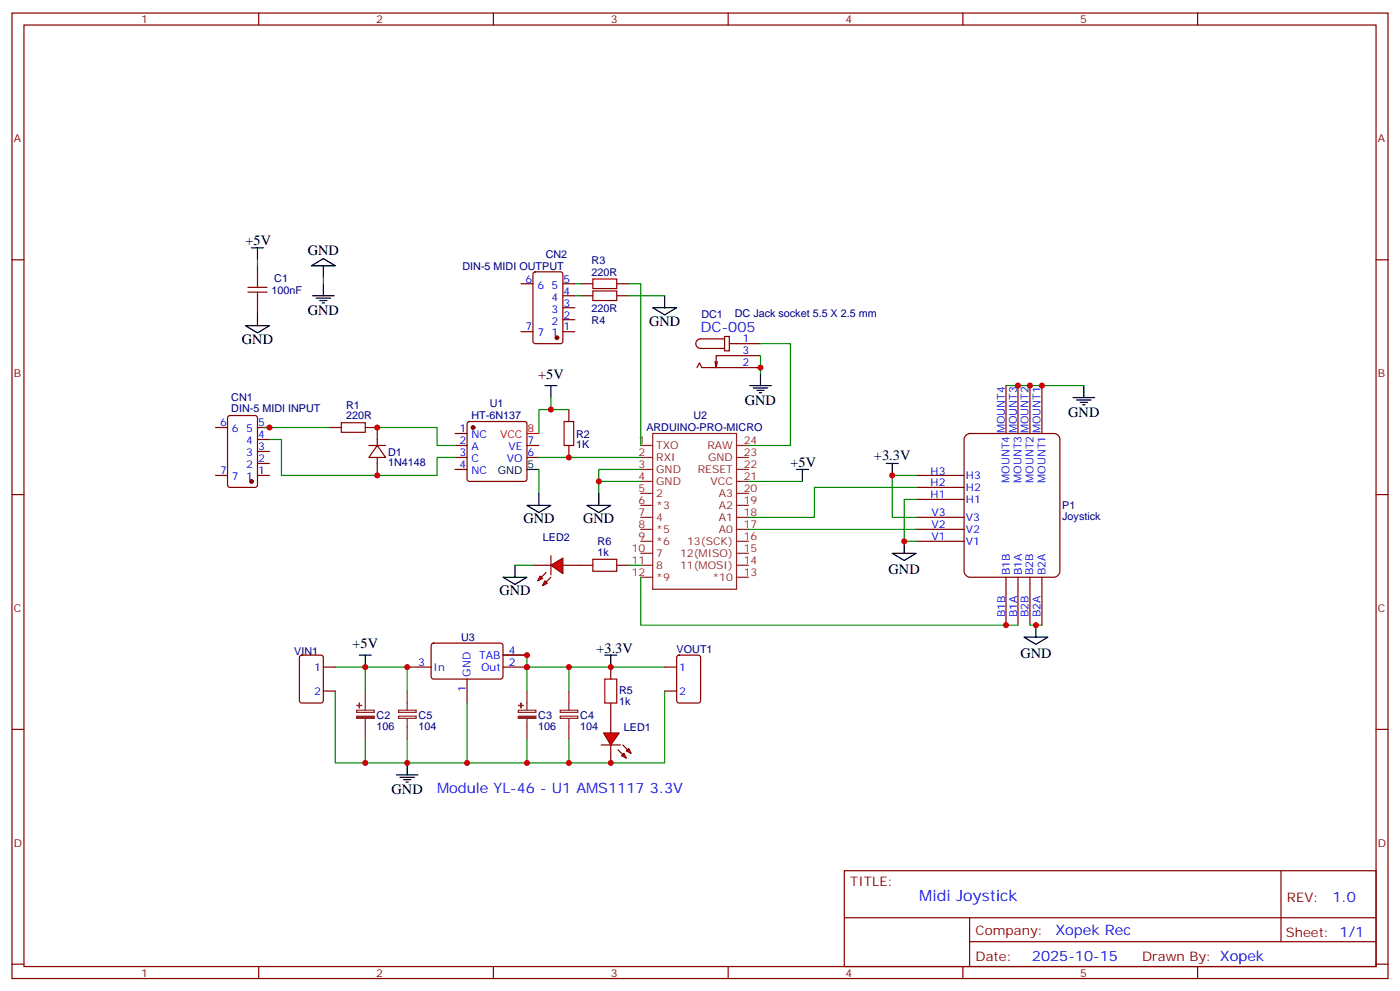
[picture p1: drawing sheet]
<svg xmlns="http://www.w3.org/2000/svg" width="412mm" height="292mm" viewBox="0 0 412 292" stroke-linecap="round" stroke-linejoin="round" font-family="sans-serif">
<g fill="none" stroke="#870000" stroke-width=".35">
<path d="M3.5 3.8h405.4v284.4h-405.4zM7.1 7.4h398.2v277.3h-398.2zM76.2 3.8v3.6M145.3 3.8v3.6M214.5 3.8v3.6M283.6 3.8v3.6M352.8 3.8v3.6M3.5 76.5h3.6M75.8 78.3v3.5M405.3 76.5h3.6M75.8 88.9v3.5M153.5 97.7h3.5"/>
<path d="M153.5 83.6h3.5M157.2 80.3l.5-.3h7.4l.7 .5v20l-.5 .7h-7.6l-.7-.5v-19.9zM165.8 97.7h3.5M165.8 94.2h3.5M165.8 90.6h3.5M165.8 87.1h3.5M165.8 83.6h3.5M171.1 87.1h3.5M171.1 83.6h3.5M181.7 87.1h3.5M181.7 83.6h3.5M63.5 125.9h3.5"/>
<path d="M67.3 122.6l.4-.2h7.4l.7 .4v20l-.4 .7h-7.7l-.6-.4-.1-20zM75.8 136.5h3.6M75.8 133h3.6M75.8 129.4h3.6M75.8 125.9h3.6M97 125.9h3.5M107.6 125.9h3.5v5.3M108.7 131.2h4.9M111.1 131.2l2.5 3.5h-4.9zM111.1 134.7v5.3M134.1 131.2h3.5M134.1 127.7h3.5"/>
<path d="M134.1 134.7h3.5M134.1 138.3h3.5M137.8 124.3l.5-.2h16.2l.5 .2 .2 .5v16.3l-.2 .5-.5 .2h-16.2l-.5-.3-.2-.4v-16.3zM155.2 131.2h3.5M155.2 134.7h3.5M167.6 120.6v3.5M167.6 131.2v3.5M3.5 145.7h3.6M63.5 140h3.5M75.8 140h3.6M405.3 145.7h3.6M3.5 214.8h3.6"/>
<path d="M405.3 214.8h3.6M248.7 256.4h156.6v28.3h-156.6zM377.3 256.5v20.8M248.7 270.3h156.5M285.6 277.3h119.6M285.6 270.3v14.1M3.5 284h3.6M76.2 284.7v3.5M145.3 284.7v3.5M214.5 284.7v3.5M283.6 284.7v3.5M352.8 284.7v3.5"/>
<path d="M405.3 284h3.6"/>
</g>
<g fill="#870000" stroke="#870000" stroke-width=".35">
<circle cx="74.1" cy="141.8" r=".53"/>
<circle cx="139.3" cy="125.9" r=".53"/>
<circle cx="164" cy="99.4" r=".53"/>
</g>
<path d="M73 84.6h5.7M73 86h5.7M75.8 81.8v2.8M75.8 86v2.9M174.6 82.2h7.1v2.8h-7.1zM174.6 85.7h7.1v2.8h-7.1zM100.5 124.5h7.1v2.8h-7.1zM166.2 124.1h2.8v7.1h-2.8z" fill="none" stroke="#a10000" stroke-width=".35"/>
<g fill="none" stroke="#000" stroke-width=".35">
<path d="M74.1 73h3.5M75.8 73v3.5M72.3 95.9h7.1l-3.6 2.1zM75.8 92.4v3.5M192.3 90.6h7l-3.5 2.1zM195.8 87.1v3.5M160.5 113.6h3.5M162.3 113.6v3.5M155.2 138.3h3.5M155.2 148.8h7.1l-3.6 2.2zM158.7 145.3v3.5M172.9 148.8h7l-3.5 2.2z"/>
<path d="M176.4 145.3v3.5M178.2 192.9h3.5M179.9 192.9v3.6M116.8 228.2h6.3M117.8 228.9h4.3M118.9 229.6h2.1M119.6 230.3h.7M119.9 224.7v3.5"/>
</g>
<path d="M155.2 127.7h3.5" fill="none" stroke="#f00" stroke-width=".35"/>
<g fill="none" stroke="#8c2424" stroke-width=".35">
<path d="M188.7 134.7h3.6M188.7 131.2h3.6M188.7 138.3h3.6M192.3 127.7h24.7v45.8h-24.7zM217 134.7h3.5M217 131.2h3.5M217 138.3h3.5M188.7 145.3h3.6M188.7 148.8h3.6M188.7 152.4h3.6M188.7 155.9h3.6M188.7 159.4h3.6"/>
<path d="M188.7 141.8h3.6M217 145.3h3.5M217 148.8h3.5M217 152.4h3.5M217 155.9h3.5M217 159.4h3.5M217 141.8h3.5M188.7 162.9h3.6M188.7 166.5h3.6M188.7 170h3.6M217 162.9h3.5M217 166.5h3.5"/>
<path d="M217 170h3.5"/>
</g>
<g fill="none" stroke="#008700" stroke-width=".35">
<path d="M75.8 76.5v1.8M169.3 83.6h1.8M169.3 87.1h1.8M185.2 83.6h3.5v47.6M185.2 87.1h10.6M162.3 117.1v3.5h5.3M77.6 125.9h19.4M79.4 129.4h3.5v10.6h45.9v-5.3h5.3M111.1 125.9h17.7v5.3h5.3M158.7 138.3v7M158.7 134.7h30M162.3 120.6h-3.6v7.1"/>
<path d="M188.7 138.3h-12.3v7M176.4 141.8h12.3"/>
</g>
<g fill="#f00" stroke="#870000" stroke-width=".35">
<path d="M177.8 215.9h4.6l-2.5 3.5z"/>
<path d="M177.1 219.4h5.6z"/>
</g>
<g fill="#870000" stroke="#870000" stroke-width=".35">
<path d="M183.4 219.4l1.5 1.4z"/>
<path d="M182 220.8l1.4 1.4z"/>
</g>
<g fill="#f00" stroke="#870000" stroke-width=".35">
<path d="M184.5 221.2l.7-.7 .7 1.4z"/>
<path d="M183.1 222.6l.7-.7 .7 1.4z"/>
</g>
<g fill="none" stroke="#870000" stroke-width=".35">
<path d="M88.4 193.1l.5-.2h5.6l.7 .5v12.9l-.4 .7h-5.9l-.7-.4v-13zM95.2 196.5h3.6M119.9 196.5h7.1M127.2 189.6l.5-.2 20 .1 .5 .6-.1 9.5-.6 .4-20.1-.1-.4-.6v-9.2zM137.6 200v7M148.2 196.5h7M148.2 192.9h7M179.9 196.5v3.5M195.8 196.5h3.5M199.6 193.1l.4-.2h5.7l.6 .5 .1 12.9-.5 .7h-5.9l-.6-.4-.1-13zM95.2 203.5h3.6M179.9 207v8.9"/>
<path d="M179.9 219.4v5.3M195.8 203.5h3.5"/>
</g>
<path d="M178.2 200h3.5v7h-3.5z" fill="none" stroke="#a10000" stroke-width=".35"/>
<path d="M98.8 196.5h21.1v7M107.6 196.5v7M148.2 192.9h7v3.6h40.6M155.2 196.5v7M167.6 196.5v7M98.8 203.5v21.2h97v-21.2M107.6 217.6v7.1M119.9 217.6v7.1M137.6 207v17.7M155.2 217.6v7.1M167.6 217.6v7.1" fill="none" stroke="#008700" stroke-width=".35"/>
<g fill="none" stroke="#8c2424" stroke-width=".35">
<path d="M105.1 209.2h5.1v.6h-5.1zM107.6 203.5v5.7M107.6 211.6v6M117.4 210.9h5.2v.7h-5.2zM117.4 209.2h5.2v.6h-5.2zM119.9 203.5v5.7M119.9 211.6v6M152.7 209.2h5.2v.6h-5.2zM155.2 203.5v5.7M155.2 211.6v6M165 210.9h5.2v.7h-5.2zM165 209.2h5.2v.6h-5.2z"/>
<path d="M167.6 203.5v5.7M167.6 211.6v6"/>
</g>
<g fill="#8c2424" stroke="#8c2424" stroke-width=".35">
<path d="M152.7 210.9h5.2v.7h-5.2z"/>
<path d="M152.8 207.8h1.4z"/>
<path d="M153.5 207v1.5z"/>
<path d="M105.1 210.9h5.1v.7h-5.1z"/>
<path d="M105.1 207.8h1.4z"/>
<path d="M105.8 207l.1 1.5z"/>
</g>
<g fill="#f00" stroke="#870000" stroke-width=".35">
<path d="M162.3 166.5l3.5-2.1v4.5z"/>
<path d="M162.3 163.7v5.6z"/>
</g>
<g fill="#870000" stroke="#870000" stroke-width=".35">
<path d="M162.3 170l-1.4 1.4z"/>
<path d="M160.9 168.6l-1.4 1.4z"/>
</g>
<g fill="#f00" stroke="#870000" stroke-width=".35">
<path d="M160.5 171.1l.7 .7-1.4 .7z"/>
<path d="M159.1 169.7l.7 .7-1.4 .7z"/>
</g>
<g fill="none" stroke="#870000" stroke-width=".35">
<path d="M213.4 99.1h1.4v4.2h-1.4zM213.4 99.8h-7a1.41 1.41 0 0 0-1.4 1.4 1.41 1.41 0 0 0 1.4 1.4h7M205.3 108.3l.7-1.4 .7 1.4h17.3M211.3 106.5l-.3 1.8M214.8 101.2h9.2M224 104.7h-13v3.6l-.4-1.8M296.3 113.6v14.1M299.9 113.6v14.1M303.4 113.6v14.1M306.9 113.6v14.1M284.6 128.2l1.2-.5h24.6a1.76 1.76 0 0 1 1.8 1.7v38.8a1.89 1.89 0 0 1-1.8 1.8h-24.6a1.89 1.89 0 0 1-1.8-1.8v-38.8zM269.9 159.4h14.1"/>
<path d="M269.9 155.9h14.1M269.9 152.4h14.1M269.9 147.1h14.1M269.9 143.5h14.1M269.9 140h14.1M157 166.5h5.3M165.8 166.5h8.8M181.7 166.5h3.5M296.3 170v14.1M299.9 170v14.1M303.4 170v14.1M306.9 170v14.1"/>
</g>
<path d="M174.6 164.7h7.1v3.5h-7.1z" fill="none" stroke="#a10000" stroke-width=".35"/>
<g fill="none" stroke="#008700" stroke-width=".35">
<path d="M95.2 81.8v1.8M224 101.2h8.8v30h-12.3M224 104.7v5.3M296.3 113.6h23M220.5 155.9h49.4M220.5 141.8h15.9M269.9 140h-7.1v12.4h7.1M269.9 147.1h-3.6v12.3h3.6M269.9 143.5h-30v8.9h-19.4M151.7 166.5h5.3M185.2 166.5h3.5M188.7 170v14.1h111.2"/>
<path d="M303.4 184.1h3.5"/>
</g>
<g fill="none" stroke="#000" stroke-width=".35">
<path d="M91.7 78.3l3.5-2.1 3.6 2.1zM95.2 78.3v3.5M92.1 87.1h6.3M93.1 87.8h4.3M94.2 88.5h2.1M94.9 89.2h.7M95.2 83.6v3.5M220.8 113.6h6.4M221.9 114.3h4.2M223 115h2.1M223.7 115.7h.7M224 110v3.6"/>
<path d="M316.1 117.1h6.3M317.1 117.8h4.3M318.2 118.5h2.1M318.9 119.2h.7M319.3 113.6v3.5M234.6 138.3h3.5M236.4 138.3v3.5M261.1 136.5h3.5M262.8 136.5v3.5M266.3 159.4v3.5M148.2 170h7l-3.5 2.1zM151.7 166.5v3.5"/>
<path d="M262.8 162.9h7.1l-3.6 2.2zM105.8 192.9h3.6M107.6 192.9v3.6M301.6 187.6h7.1l-3.5 2.2zM305.2 184.1v3.5"/>
</g>
<g fill="#c00">
<circle cx="111.1" cy="125.9" r=".88"/>
<circle cx="111.1" cy="140" r=".88"/>
<circle cx="79.4" cy="125.9" r=".88"/>
<circle cx="162.3" cy="120.6" r=".88"/>
<circle cx="167.6" cy="134.7" r=".88"/>
<circle cx="176.4" cy="141.8" r=".88"/>
<circle cx="179.9" cy="224.7" r=".88"/>
<circle cx="155.2" cy="192.9" r=".88"/>
<circle cx="167.6" cy="196.5" r=".88"/>
<circle cx="155.2" cy="196.5" r=".88"/>
<circle cx="119.9" cy="224.7" r=".88"/>
<circle cx="119.9" cy="196.5" r=".88"/>
<circle cx="107.6" cy="196.5" r=".88"/>
<circle cx="107.6" cy="224.7" r=".88"/>
<circle cx="137.6" cy="224.7" r=".88"/>
<circle cx="155.2" cy="224.7" r=".88"/>
<circle cx="167.6" cy="224.7" r=".88"/>
<circle cx="179.9" cy="196.5" r=".88"/>
<circle cx="266.3" cy="159.4" r=".88"/>
<circle cx="262.8" cy="140" r=".88"/>
<circle cx="299.9" cy="113.6" r=".88"/>
<circle cx="303.4" cy="113.6" r=".88"/>
<circle cx="306.9" cy="113.6" r=".88"/>
<circle cx="305.2" cy="184.1" r=".88"/>
<circle cx="296.3" cy="184.1" r=".88"/>
<circle cx="224" cy="108.3" r=".88"/>
</g>
<text font-size="4.6" fill="#00f" x="270.8" y="265.5">Midi Joystick</text>
<g font-size="4.2">
<text x="72.3" y="72.3">+5V</text>
<text x="90.7" y="75.1">GND</text>
<text x="90.7" y="92.7">GND</text>
<text x="191.2" y="95.9">GND</text>
<text x="71.3" y="101.2">GND</text>
<text x="158.5" y="111.5">+5V</text>
<text x="219.4" y="119.2">GND</text>
<text x="314.7" y="122.7">GND</text>
<text x="232.8" y="137.5">+5V</text>
<text x="257.5" y="135.4">+3.3V</text>
<text x="154.2" y="154.1">GND</text>
<text x="171.8" y="154.1">GND</text>
<text x="261.8" y="169">GND</text>
<text x="147.1" y="175.3">GND</text>
<text x="103.8" y="190.8">+5V</text>
<text x="175.7" y="192.2">+3.3V</text>
<text x="300.6" y="193.7">GND</text>
<text x="115.4" y="233.9">GND</text>
</g>
<g font-size="4.2" fill="#00f">
<text x="206.4" y="97.7">DC-005</text>
<text x="128.8" y="233.5">Module YL-46 - U1 AMS1117 3.3V</text>
<text x="392.5" y="265.7">1.0</text>
<text x="310.9" y="275.3">Xopek Rec</text>
<text x="304" y="283.1">2025-10-15</text>
</g>
<g font-size="3.9" fill="#800">
<text x="250.5" y="261">TITLE:</text>
<text x="379.1" y="265.7">REV:</text>
<text x="287.4" y="275.2">Company:</text>
<text x="378.7" y="275.8">Sheet: 1/1</text>
<text x="287.4" y="282.9">Date:</text>
<text x="336.4" y="283">Drawn By: Xopek</text>
</g>
<g font-size="3.2" fill="#800">
<text x="41.6" y="6.8">1</text>
<text x="110.8" y="6.8">2</text>
<text x="179.9" y="6.8">3</text>
<text x="249.1" y="6.8">4</text>
<text x="318.2" y="6.8">5</text>
<text x="4.1" y="41.9">A</text>
<text x="405.9" y="41.9">A</text>
<text x="4.1" y="111.1">B</text>
<text x="405.9" y="111.1">B</text>
<text x="4.1" y="180.2">C</text>
<text x="405.9" y="180.2">C</text>
<text x="4.1" y="249.4">D</text>
<text x="405.9" y="249.4">D</text>
<text x="41.6" y="287.7">1</text>
<text x="110.8" y="287.7">2</text>
<text x="179.9" y="287.7">3</text>
<text x="249.1" y="287.7">4</text>
<text x="318.2" y="287.7">5</text>
</g>
<g font-size="3.2" fill="#000080">
<text x="160.7" y="75.9">CN2</text>
<text x="174.3" y="77.7">R3</text>
<text x="80.8" y="83">C1</text>
<text x="136.2" y="79.4">DIN-5 MIDI OUTPUT</text>
<text x="174.2" y="81.2">220R</text>
<text x="80" y="86.5">100nF</text>
<text x="174.2" y="91.8">220R</text>
<text x="174.3" y="95.3">R4</text>
<text x="206.6" y="93.5">DC1</text>
<text x="216.5" y="93.5">DC Jack socket 5.5 X 2.5 mm</text>
<text x="68.1" y="118.2">CN1</text>
<text x="144.3" y="119.8">U1</text>
<text x="68.1" y="121.3">DIN-5 MIDI INPUT</text>
<text x="102" y="123.4">220R</text>
<text x="102" y="120.3">R1</text>
<text x="138.9" y="123.5">HT-6N137</text>
<text x="204.3" y="123.5">U2</text>
<text x="169.7" y="128.9">R2</text>
<text x="190.4" y="127">ARDUINO-PRO-MICRO</text>
<text x="114.3" y="137.3">1N4148</text>
<text x="114.3" y="134.2">D1</text>
<text x="169.7" y="132">1K</text>
<text x="312.9" y="150">P1</text>
<text x="312.9" y="153.2">Joystick</text>
<text x="159.9" y="159.4">LED2</text>
<text x="176" y="160.5">R6</text>
<text x="176" y="163.7">1k</text>
<text x="135.8" y="188.8">U3</text>
<text x="86.7" y="192.8">VIN1</text>
<text x="199.3" y="192.3">VOUT1</text>
<text x="182.4" y="207.6">1k</text>
<text x="182.4" y="204.4">R5</text>
<text x="110.9" y="214.9">106</text>
<text x="110.9" y="211.7">C2</text>
<text x="123.3" y="214.9">104</text>
<text x="123.3" y="211.7">C5</text>
<text x="158.6" y="214.9">106</text>
<text x="158.6" y="211.7">C3</text>
<text x="170.9" y="214.9">104</text>
<text x="170.9" y="211.7">C4</text>
<text x="183.8" y="215.3">LED1</text>
</g>
<g font-size="3.2" fill="#00f">
<text x="154.8" y="83.2">6</text>
<text x="166" y="83.2">5</text>
<text x="158.3" y="85">6</text>
<text x="162.5" y="88.5">4</text>
<text x="162.5" y="85">5</text>
<text x="166" y="86.7">4</text>
<text x="162.5" y="95.6">2</text>
<text x="162.5" y="92">3</text>
<text x="166" y="93.8">2</text>
<text x="166" y="90.3">3</text>
<text x="154.8" y="97.3">7</text>
<text x="158.3" y="99.1">7</text>
<text x="162.5" y="99.1">1</text>
<text x="166" y="97.3">1</text>
<text x="218.7" y="100.9">1</text>
<text x="218.7" y="107.9">2</text>
<text x="218.7" y="104.4">3</text>
<text x="64.8" y="125.6">6</text>
<text x="76" y="125.6">5</text>
<text x="68.3" y="127.3">6</text>
<text x="72.5" y="130.8">4</text>
<text x="72.5" y="127.3">5</text>
<text x="76" y="129.1">4</text>
<text x="135.4" y="127.3">1</text>
<text x="135.4" y="130.8">2</text>
<text x="138.9" y="129.1">NC</text>
<text x="155.4" y="130.8">7</text>
<text x="296" y="127.6" transform="rotate(-90 296 127.6)">MOUNT4</text>
<text x="299.5" y="127.6" transform="rotate(-90 299.5 127.6)">MOUNT3</text>
<text x="303" y="127.6" transform="rotate(-90 303 127.6)">MOUNT2</text>
<text x="306.5" y="127.6" transform="rotate(-90 306.5 127.6)">MOUNT1</text>
<text x="72.5" y="137.9">2</text>
<text x="72.5" y="134.4">3</text>
<text x="76" y="136.1">2</text>
<text x="76" y="132.6">3</text>
<text x="135.4" y="134.4">3</text>
<text x="135.4" y="137.9">4</text>
<text x="138.9" y="132.6">A</text>
<text x="138.9" y="136.1">C</text>
<text x="149.2" y="136.1">VO</text>
<text x="149.7" y="132.6">VE</text>
<text x="155.4" y="134.4">6</text>
<text x="64.8" y="139.7">7</text>
<text x="68.3" y="141.4">7</text>
<text x="72.5" y="141.4">1</text>
<text x="76" y="139.7">1</text>
<text x="138.9" y="139.7">NC</text>
<text x="274.1" y="143.3">H2</text>
<text x="274.1" y="139.7">H3</text>
<text x="284.5" y="141.2">H3</text>
<text x="297.4" y="142.2" transform="rotate(-90 297.4 142.2)">MOUNT4</text>
<text x="300.9" y="142.2" transform="rotate(-90 300.9 142.2)">MOUNT3</text>
<text x="304.4" y="142.2" transform="rotate(-90 304.4 142.2)">MOUNT2</text>
<text x="308" y="142.2" transform="rotate(-90 308 142.2)">MOUNT1</text>
<text x="274.1" y="146.8">H1</text>
<text x="284.5" y="148.2">H1</text>
<text x="284.5" y="144.7">H2</text>
<text x="274.4" y="152.1">V3</text>
<text x="274.4" y="155.5">V2</text>
<text x="284.5" y="153.5">V3</text>
<text x="274.4" y="159">V1</text>
<text x="284.5" y="160.5">V1</text>
<text x="284.5" y="156.9">V2</text>
<text x="297.5" y="169.4" transform="rotate(-90 297.5 169.4)">B1B</text>
<text x="301" y="169.4" transform="rotate(-90 301 169.4)">B1A</text>
<text x="304.4" y="169.4" transform="rotate(-90 304.4 169.4)">B2B</text>
<text x="308" y="169.4" transform="rotate(-90 308 169.4)">B2A</text>
<text x="296.1" y="181.8" transform="rotate(-90 296.1 181.8)">B1B</text>
<text x="299.6" y="181.8" transform="rotate(-90 299.6 181.8)">B1A</text>
<text x="303" y="181.8" transform="rotate(-90 303 181.8)">B2B</text>
<text x="306.5" y="181.8" transform="rotate(-90 306.5 181.8)">B2A</text>
<text x="92.5" y="197.5">1</text>
<text x="123.2" y="196.1">3</text>
<text x="127.7" y="197.5">In</text>
<text x="141.2" y="194">TAB</text>
<text x="141.7" y="197.5">Out</text>
<text x="149.9" y="196.1">2</text>
<text x="149.9" y="192.6">4</text>
<text x="200" y="197.5">1</text>
<text x="137.2" y="203.8" transform="rotate(-90 137.2 203.8)">1</text>
<text x="138.6" y="199.3" transform="rotate(-90 138.6 199.3)">GND</text>
<text x="92.5" y="204.6">2</text>
<text x="200" y="204.6">2</text>
</g>
<g font-size="3.2" fill="#f00">
<text x="147.3" y="129.1">VCC</text>
<text x="155.4" y="127.3">8</text>
</g>
<g font-size="3.2" fill="#8d2323">
<text x="188.1" y="130.8">1</text>
<text x="219.1" y="130.8">24</text>
<text x="188.1" y="137.9">3</text>
<text x="188.1" y="134.4">2</text>
<text x="193.3" y="135.8">RXI</text>
<text x="193.3" y="132.3">TXO</text>
<text x="208.4" y="132.3">RAW</text>
<text x="208.6" y="135.8">GND</text>
<text x="219.1" y="134.4">23</text>
<text x="219.1" y="137.9">22</text>
<text x="188.1" y="141.4">4</text>
<text x="193.3" y="142.8">GND</text>
<text x="193.3" y="139.3">GND</text>
<text x="205.6" y="139.3">RESET</text>
<text x="209.3" y="142.8">VCC</text>
<text x="219.1" y="141.4">21</text>
<text x="188.1" y="145">5</text>
<text x="188.1" y="148.5">6</text>
<text x="193.3" y="146.4">2</text>
<text x="193.3" y="149.9">*3</text>
<text x="211.7" y="149.9">A2</text>
<text x="211.7" y="146.4">A3</text>
<text x="219.1" y="148.5">19</text>
<text x="219.1" y="145">20</text>
<text x="188.1" y="152">7</text>
<text x="188.1" y="155.5">8</text>
<text x="193.3" y="153.4">4</text>
<text x="211.7" y="153.4">A1</text>
<text x="219.1" y="155.5">17</text>
<text x="219.1" y="152">18</text>
<text x="188.1" y="159.1">9</text>
<text x="193.3" y="157">*5</text>
<text x="193.3" y="160.5">*6</text>
<text x="202.4" y="160.5">13(SCK)</text>
<text x="211.7" y="157">A0</text>
<text x="219.1" y="159.1">16</text>
<text x="186.1" y="162.6">10</text>
<text x="186.1" y="166.1">11</text>
<text x="193.3" y="164">7</text>
<text x="193.3" y="167.5">8</text>
<text x="200.3" y="167.5">11(MOSI)</text>
<text x="200.3" y="164">12(MISO)</text>
<text x="219.1" y="166.1">14</text>
<text x="219.1" y="162.6">15</text>
<text x="186.1" y="169.7">12</text>
<text x="193.3" y="171.1">*9</text>
<text x="209.9" y="171.1">*10</text>
<text x="219.1" y="169.7">13</text>
</g>
<g font-size="3.2">
<text x="155.4" y="137.9">5</text>
<text x="146.6" y="139.7">GND</text>
</g>
</svg>
